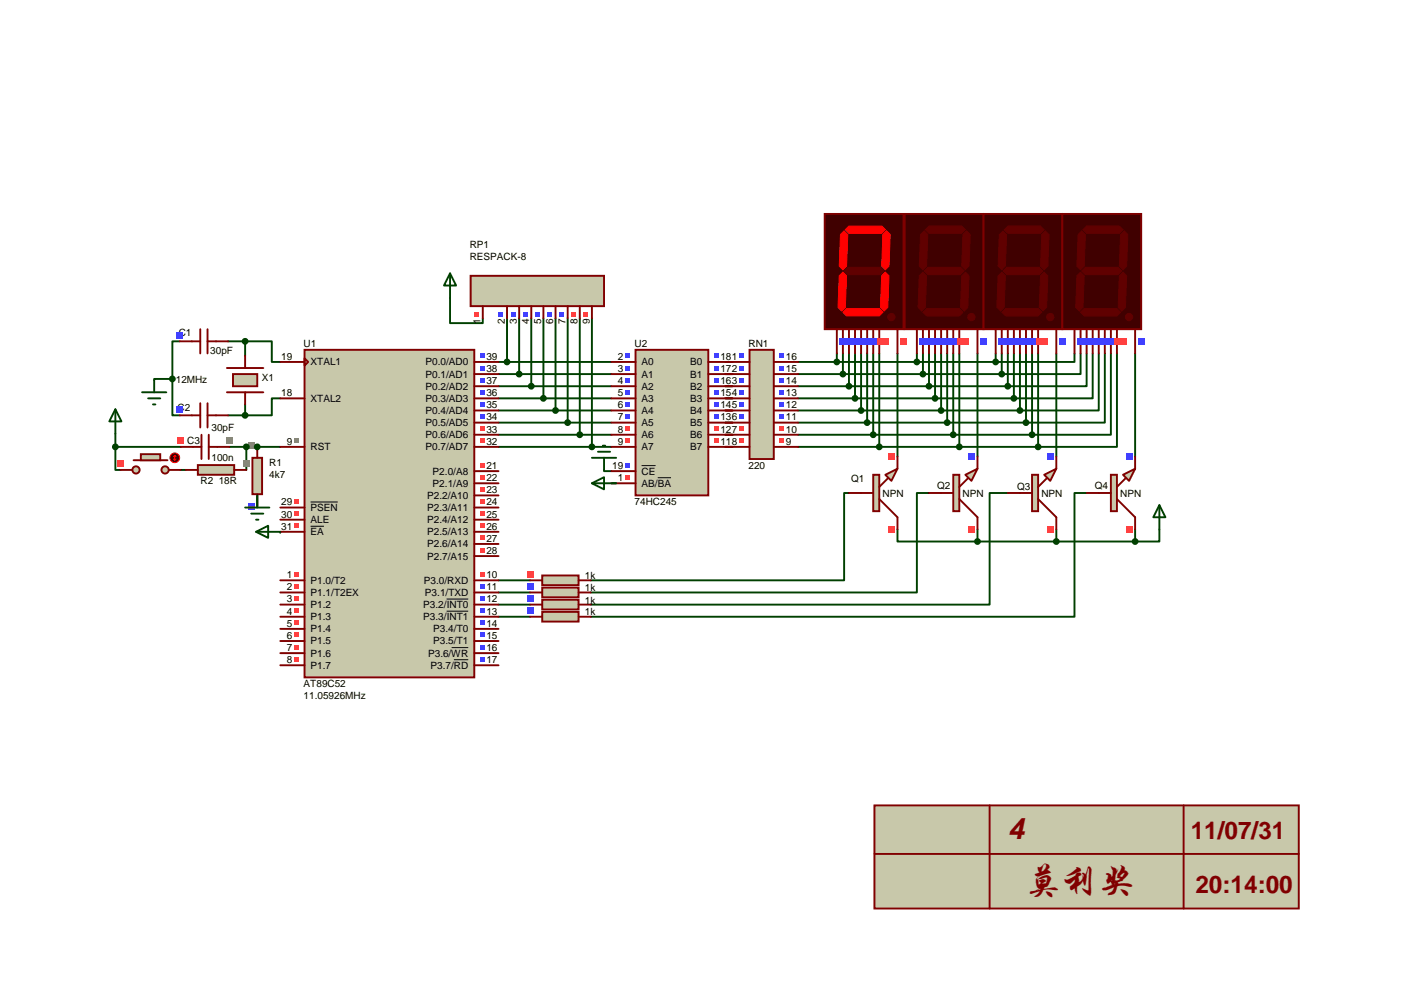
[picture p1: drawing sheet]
<svg xmlns="http://www.w3.org/2000/svg" width="297mm" height="210mm" viewBox="0 0 297 210" stroke-linecap="round" stroke-linejoin="round" font-family="sans-serif">
<g fill="none" stroke="#004000" stroke-width=".4">
<path d="M36.1 79.3h-3.8v.3M36.1 79.3v7.7h1.5M37.6 71.5h-1.5v7.8M47.8 71.5h3.5M51.3 71.5v3M51.3 71.5h5.6v4.3h1.8M151.9 75.8h1.6M151.9 78.3h1.6M37.9 98.4h1M47.8 87h3.5M51.3 84.7v2.3M58.7 83.4h-1.8v3.6h-5.6"/>
<path d="M126.5 98.4v.2h1.6M151.9 80.9h1.6M151.9 83.4h1.6M151.9 85.9h1.6M151.9 88.5h1.6M151.9 91h1.6M151.9 93.6h1.6M53.9 103.7v2.3M128.1 101.2h1"/>
</g>
<circle cx="58.7" cy="111.3" r=".2" fill="#004000"/>
<g fill="none" stroke="#004000" stroke-width=".4">
<path d="M94.3 62.3v5.3h6.8v-1M104.4 78.3h23.7M104.4 75.8h23.7M106.2 66.6v9.2M108.8 66.6v11.7M111.3 66.6v14.3M113.8 66.6v16.8M116.4 66.6v19.3M118.9 66.6v21.9M121.5 66.6v24.4M124 66.6v27M167.2 75.8h41.4"/>
<path d="M175.3 74v1.8M176.6 74v4.3M177.8 74v6.9M179.1 74v9.4M180.4 74v11.9M181.6 74v14.5M182.9 74v17M184.2 74v19.6M188 74v21.6M192.1 74v1.8M193.3 74v4.3M194.6 74v6.9"/>
<path d="M195.9 74v9.4M197.1 74v11.9M198.4 74v14.5M199.7 74v17M201 74v19.6M204.8 74v21.6M208.6 74v1.8M209.8 74v4.3M209.8 78.3h-42.6M211.1 74v6.9M212.4 74v9.4M213.7 74v11.9"/>
<path d="M214.9 74v14.5M216.2 74v17h-16.5M217.5 74v19.6M221.3 74v21.6M225.1 74v1.8h-16.5M226.4 74v4.3h-16.6M227.6 74v6.9h-16.5M228.9 74v9.4h-16.5M230.2 74v11.9h-16.5M231.4 74v14.5h-16.5M232.7 74v17h-16.5M234 74v19.6h-16.5"/>
<path d="M237.8 74v21.6M24.2 93.6h13.7M24.2 93.6v4.8h1M24.2 90.8v2.8M48 93.6h10.7M51.6 93.6v4.8M53.9 93.3v.3M104.4 93.6h23.7M104.4 91h23.7M104.4 85.9h23.7M104.4 88.5h23.7M104.4 80.9h23.7"/>
<path d="M104.4 83.4h23.7M199.7 91h-32.5M211.1 80.9h-43.9M212.4 83.4h-45.2M213.7 85.9h-46.5M214.9 88.5h-47.7M217.5 93.6h-50.3M177.8 103.2h-1v18.3h-53.1M188 110.8v2.6h16.8M194.6 103.2h-2.5v20.8h-68.4M204.8 113.4h16.5M204.8 110.8v2.6"/>
<path d="M211.1 103.2h-3.8v23.4h-83.6M221.3 110.8v2.6M227.6 103.2h-2.5v25.9h-101.4M237.8 110.8v2.6h-16.5M242.9 110.8v2.6h-5.1M104.4 121.5h6.6M104.4 124h6.6M104.4 126.6h6.6M104.4 129.1h6.6"/>
</g>
<path d="M63.8 73.2h35.6v68.6h-35.6z" fill="#c8c8aa" stroke="#800000" stroke-width=".4"/>
<g fill="none" stroke="#800000" stroke-width=".4">
<path d="M58.7 75.8h5.1M63.8 75l.8 .8-.8 .7zM99.4 75.8h5M99.4 78.3h5M58.7 83.4h5.1M58.7 93.6h5.1M99.4 83.4h5M99.4 93.6h5M99.4 80.9h5M99.4 85.9h5M99.4 88.5h5M99.4 91h5"/>
<path d="M99.4 98.6h5M58.7 108.8h5.1M58.7 111.3h5.1M58.7 106.3h5.1M99.4 108.8h5M99.4 111.3h5M99.4 106.3h5M99.4 116.4h5M99.4 101.2h5M99.4 103.7h5M99.4 113.9h5M58.7 121.5h5.1"/>
<path d="M58.7 124h5.1M58.7 126.6h5.1M58.7 129.1h5.1M58.7 131.7h5.1M58.7 134.2h5.1M58.7 136.7h5.1M58.7 139.3h5.1M99.4 121.5h5M99.4 124h5M99.4 126.6h5M99.4 129.1h5M99.4 131.7h5"/>
<path d="M99.4 134.2h5M99.4 136.7h5M99.4 139.3h5"/>
</g>
<path d="M65.1 110.2h2.8M65.1 105.1h5.7M93.6 125.4h4.5M93.6 128h4.5M94.6 135.6h3.5M95.1 138.1h3" fill="none" stroke="#000" stroke-width=".21"/>
<g fill="#ff4040">
<path d="M61.6 107h1.1v1h-1.1z"/>
<path d="M61.6 109.6h1.1v1h-1.1z"/>
<path d="M61.6 104.5h1.1v1h-1.1z"/>
</g>
<path d="M61.6 91.8h1.1v1h-1.1z" fill="#808080"/>
<g fill="#4040ff">
<path d="M100.5 74h1v1h-1z"/>
<path d="M100.5 76.5h1v1.1h-1z"/>
<path d="M100.5 79.1h1v1h-1z"/>
<path d="M100.5 81.6h1v1h-1z"/>
<path d="M100.5 84.2h1v1h-1z"/>
<path d="M100.5 86.7h1v1h-1z"/>
</g>
<g fill="#ff4040">
<path d="M100.5 89.2h1v1.1h-1z"/>
<path d="M100.5 91.8h1v1h-1z"/>
<path d="M61.6 119.7h1.1v1h-1.1z"/>
<path d="M61.6 122.3h1.1v1h-1.1z"/>
<path d="M61.6 124.8h1.1v1h-1.1z"/>
<path d="M61.6 127.3h1.1v1.1h-1.1z"/>
<path d="M61.6 129.9h1.1v1h-1.1z"/>
<path d="M61.6 132.4h1.1v1h-1.1z"/>
<path d="M61.6 135h1.1v1h-1.1z"/>
<path d="M61.6 137.5h1.1v1h-1.1z"/>
<path d="M100.5 119.7h1v1h-1z"/>
</g>
<g fill="#4040ff">
<path d="M100.5 122.3h1v1h-1z"/>
<path d="M100.5 124.8h1v1h-1z"/>
<path d="M100.5 127.3h1v1.1h-1z"/>
<path d="M100.5 129.9h1v1h-1z"/>
<path d="M100.5 137.5h1v1h-1z"/>
<path d="M100.5 135h1v1h-1z"/>
<path d="M100.5 132.4h1v1h-1z"/>
</g>
<g fill="#ff4040">
<path d="M100.5 114.6h1v1.1h-1z"/>
<path d="M100.5 96.9h1v1h-1z"/>
<path d="M100.5 99.4h1v1h-1z"/>
<path d="M100.5 101.9h1v1.1h-1z"/>
<path d="M100.5 104.5h1v1h-1z"/>
<path d="M100.5 107h1v1h-1z"/>
<path d="M100.5 109.6h1v1h-1z"/>
<path d="M100.5 112.1h1v1h-1z"/>
</g>
<path d="M47.5 77h7.7M47.5 82.1h7.7" fill="none" stroke="#800000" stroke-width=".4"/>
<path d="M48.8 78.3h5.1v2.6h-5.1z" fill="#c8c8aa" stroke="#800000" stroke-width=".4"/>
<path d="M37.6 71.5h4.3M41.9 68.9v5.1M43.5 68.9v5.1M43.5 71.5h4.3M51.3 74.5v2.5M51.3 82.1v2.6" fill="none" stroke="#800000" stroke-width=".4"/>
<path d="M37 69.6h1.3v1.2h-1.3z" fill="#4040ff"/>
<path d="M37.6 87h4.3M41.9 84.4v5.1M43.5 84.4v5.1M43.5 87h4.3" fill="none" stroke="#800000" stroke-width=".4"/>
<path d="M37 85h1.3v1.3h-1.3z" fill="#4040ff"/>
<g fill="#004000" stroke="#004000" stroke-width=".4">
<circle cx="51.3" cy="87" r=".51"/>
<circle cx="51.3" cy="71.5" r=".51"/>
</g>
<path d="M37.9 93.6h4.3M42.2 91v5.1M43.7 91v5.1M43.7 93.6h4.3" fill="none" stroke="#800000" stroke-width=".4"/>
<path d="M37.3 91.7h1.2v1.2h-1.2z" fill="#ff4040"/>
<path d="M47.4 91.7h1.3v1.2h-1.3z" fill="#808080"/>
<g fill="#c8c8aa" stroke="#800000" stroke-width=".4">
<circle cx="34.6" cy="98.4" r=".76"/>
<circle cx="28.5" cy="98.4" r=".76"/>
</g>
<path d="M28 96.4h7.1" fill="none" stroke="#800000" stroke-width=".4"/>
<path d="M29.5 95.1h4.1v1.3h-4.1z" fill="#c8c8aa" stroke="#800000" stroke-width=".4"/>
<path d="M25.2 98.4h2.5M35.3 98.4h2.6" fill="none" stroke="#800000" stroke-width=".4"/>
<circle cx="36.6" cy="95.8" r="1.02" fill="#400000" stroke="#f00" stroke-width=".21"/>
<path d="M36.4 95.6l.2-.3 .3 .3M36.4 96.1l.2 .3M36.6 95.3v1.1M36.9 96.1l-.3 .3" fill="none" stroke="#f00" stroke-width=".21"/>
<path d="M24.6 96.5h1.2v1.2h-1.2z" fill="#ff4040"/>
<path d="M52.9 95.8h2v7.7h-2z" fill="#c8c8aa" stroke="#800000" stroke-width=".4"/>
<path d="M53.9 93.3v2.5M53.9 103.5v2.5" fill="none" stroke="#800000" stroke-width=".4"/>
<path d="M52 92.7h1.3v1.2h-1.3z" fill="#808080"/>
<path d="M52 105.4h1.3v1.2h-1.3z" fill="#4040ff"/>
<path d="M41.4 97.4h7.7v2h-7.7z" fill="#c8c8aa" stroke="#800000" stroke-width=".4"/>
<path d="M38.9 98.4h2.5M49.1 98.4h2.5" fill="none" stroke="#800000" stroke-width=".4"/>
<path d="M51 96.5h1.2v1.2h-1.2z" fill="#808080"/>
<path d="M32.3 79.6v2.5M24.2 85.7v5.1M24.2 85.7l1.2 2.5h-2.5zM29.8 82.1h5M31 83.4h2.6M32 84.7h.6M51.3 106.3h5.1M52.6 107.5h2.6M53.6 108.8h.5M53.9 103.7v2.6" fill="none" stroke="#004000" stroke-width=".4"/>
<circle cx="36.1" cy="79.3" r=".51" fill="#004000" stroke="#004000" stroke-width=".4"/>
<path d="M133.1 73.2h15.3v30.5h-15.3z" fill="#c8c8aa" stroke="#800000" stroke-width=".4"/>
<g fill="none" stroke="#800000" stroke-width=".4">
<path d="M128.1 75.8h5M128.1 78.3h5M148.4 75.8h5.1M148.4 78.3h5.1M128.1 80.9h5M128.1 83.4h5M128.1 85.9h5M128.1 88.5h5M128.1 91h5M128.1 93.6h5M128.1 98.6h5M148.4 80.9h5.1"/>
<path d="M148.4 83.4h5.1M148.4 85.9h5.1M148.4 88.5h5.1M148.4 91h5.1M148.4 93.6h5.1M128.1 101.2h5"/>
</g>
<path d="M134.4 97.5h2.9M137.8 100h2.8" fill="none" stroke="#000" stroke-width=".21"/>
<g fill="#4040ff">
<path d="M131 74h1v1h-1z"/>
<path d="M149.5 74h1v1h-1z"/>
<path d="M131 76.5h1v1.1h-1z"/>
<path d="M149.5 76.5h1v1.1h-1z"/>
<path d="M131 79.1h1v1h-1z"/>
<path d="M149.5 79.1h1v1h-1z"/>
<path d="M131 81.6h1v1h-1z"/>
<path d="M149.5 81.6h1v1h-1z"/>
<path d="M131 84.2h1v1h-1z"/>
<path d="M149.5 84.2h1v1h-1z"/>
<path d="M131 86.7h1v1h-1z"/>
<path d="M149.5 86.7h1v1h-1z"/>
</g>
<g fill="#ff4040">
<path d="M131 89.2h1v1.1h-1z"/>
<path d="M149.5 89.2h1v1.1h-1z"/>
<path d="M131 91.8h1v1h-1z"/>
<path d="M149.5 91.8h1v1h-1z"/>
</g>
<path d="M131 96.9h1v1h-1z" fill="#4040ff"/>
<path d="M131 99.4h1v1h-1z" fill="#ff4040"/>
<path d="M124 95.8h5.1M125.3 94.6h2.5M126.3 93.3h.5M126.5 95.8v2.6M124 101.2l2.5-1.3v2.5zM124 101.2h5.1" fill="none" stroke="#004000" stroke-width=".4"/>
<path d="M157 73.2h5.1v22.9h-5.1z" fill="#c8c8aa" stroke="#800000" stroke-width=".4"/>
<g fill="none" stroke="#800000" stroke-width=".4">
<path d="M151.9 75.8h5.1M151.9 78.3h5.1M162.1 75.8h5.1M162.1 78.3h5.1M151.9 80.9h5.1M151.9 83.4h5.1M151.9 85.9h5.1M151.9 88.5h5.1M151.9 91h5.1M151.9 93.6h5.1M162.1 80.9h5.1M162.1 83.4h5.1"/>
<path d="M162.1 85.9h5.1M162.1 88.5h5.1M162.1 91h5.1M162.1 93.6h5.1"/>
</g>
<g fill="#4040ff">
<path d="M154.9 74h1v1h-1z"/>
<path d="M154.9 76.5h1v1.1h-1z"/>
<path d="M154.9 79.1h1v1h-1z"/>
<path d="M154.9 81.6h1v1h-1z"/>
<path d="M154.9 84.2h1v1h-1z"/>
<path d="M154.9 86.7h1v1h-1z"/>
</g>
<g fill="#ff4040">
<path d="M154.9 89.2h1v1.1h-1z"/>
<path d="M154.9 91.8h1v1h-1z"/>
</g>
<g fill="#4040ff">
<path d="M163.2 74h1.1v1h-1.1z"/>
<path d="M163.2 76.5h1.1v1.1h-1.1z"/>
<path d="M163.2 79.1h1.1v1h-1.1z"/>
<path d="M163.2 81.6h1.1v1h-1.1z"/>
<path d="M163.2 84.2h1.1v1h-1.1z"/>
<path d="M163.2 86.7h1.1v1h-1.1z"/>
</g>
<g fill="#ff4040">
<path d="M163.2 89.2h1.1v1.1h-1.1z"/>
<path d="M163.2 91.8h1.1v1h-1.1z"/>
</g>
<path d="M94.3 57.2l1.2 2.6h-2.5zM94.3 57.2v5.1M53.6 111.3h5.1M53.6 111.3l2.6-1.2v2.5z" fill="none" stroke="#004000" stroke-width=".4"/>
<g fill="#004000" stroke="#004000" stroke-width=".4">
<circle cx="53.9" cy="93.6" r=".51"/>
<circle cx="24.2" cy="93.6" r=".51"/>
<circle cx="51.6" cy="93.6" r=".51"/>
</g>
<path d="M98.6 57.7h27.9v6.4h-27.9z" fill="#c8c8aa" stroke="#800000" stroke-width=".4"/>
<path d="M101.1 64.1v2.5M106.2 64.1v2.5M108.8 64.1v2.5M111.3 64.1v2.5M113.8 64.1v2.5M116.4 64.1v2.5M118.9 64.1v2.5M121.5 64.1v2.5M124 64.1v2.5" fill="none" stroke="#800000" stroke-width=".4"/>
<g fill="#4040ff">
<path d="M104.4 65.2h1v1.1h-1z"/>
<path d="M107 65.2h1v1.1h-1z"/>
<path d="M109.5 65.2h1v1.1h-1z"/>
<path d="M112.1 65.2h1v1.1h-1z"/>
<path d="M114.6 65.2h1v1.1h-1z"/>
<path d="M117.1 65.2h1v1.1h-1z"/>
</g>
<g fill="#ff4040">
<path d="M119.7 65.2h1v1.1h-1z"/>
<path d="M122.2 65.2h1v1.1h-1z"/>
<path d="M99.4 65.2h1v1.1h-1z"/>
</g>
<g fill="#004000" stroke="#004000" stroke-width=".4">
<circle cx="106.2" cy="75.8" r=".51"/>
<circle cx="108.7" cy="78.3" r=".51"/>
<circle cx="111.3" cy="80.9" r=".51"/>
<circle cx="113.8" cy="83.4" r=".51"/>
<circle cx="116.4" cy="85.9" r=".51"/>
<circle cx="118.9" cy="88.5" r=".51"/>
<circle cx="121.4" cy="91" r=".51"/>
<circle cx="124" cy="93.6" r=".51"/>
</g>
<path d="M172.8 44.8h16.5v24.1h-16.5z" fill="#400000" stroke="#800000" stroke-width=".4"/>
<g fill="#600000" stroke="#600000" stroke-width=".21">
<path d="M177.1 48.1l.7-.8h6.9l.8 .8-.8 .8h-6.9z"/>
<path d="M185 49.1l.7-.8 .8 .8-.3 6.6-.7 .8-.8-.8z"/>
<path d="M176.8 56.7l.8-.7h6.8l.8 .7-.8 .8h-6.8z"/>
<path d="M176.8 48.3l.8 .8-.3 6.6-.7 .8-.8-.8 .3-6.6z"/>
<path d="M184.7 57.7l.8-.7 .7 .7-.2 6.6-.8 .8-.8-.8z"/>
<path d="M176.6 65.4l.7-.8h6.9l.8 .8-.8 .7h-6.9z"/>
<path d="M175.8 57.7l.8-.7 .7 .7-.2 6.6-.8 .8-.7-.8z"/>
<circle cx="186.7" cy="66.4" r=".76"/>
</g>
<g fill="#f00" stroke="#f00" stroke-width=".21">
<path d="M177.1 48.1l.7-.8h6.9l.8 .8-.8 .8h-6.9z"/>
<path d="M185 49.1l.7-.8 .8 .8-.3 6.6-.7 .8-.8-.8z"/>
<path d="M184.7 57.7l.8-.7 .7 .7-.2 6.6-.8 .8-.8-.8z"/>
<path d="M176.6 65.4l.7-.8h6.9l.8 .8-.8 .7h-6.9z"/>
<path d="M175.8 57.7l.8-.7 .7 .7-.2 6.6-.8 .8-.7-.8z"/>
<path d="M176.8 48.3l.8 .8-.3 6.6-.7 .8-.8-.8 .3-6.6z"/>
</g>
<path d="M175.3 68.9v5.1M176.6 68.9v5.1M177.8 68.9v5.1M179.1 68.9v5.1M180.4 68.9v5.1M181.6 68.9v5.1M182.9 68.9v5.1M184.2 68.9v5.1M188 68.9v5.1" fill="none" stroke="#800000" stroke-width=".4"/>
<g fill="#4040ff">
<path d="M175.9 70.8h1.3v1.3h-1.3z"/>
<path d="M178.5 70.8h1.2v1.3h-1.2z"/>
<path d="M181 70.8h1.3v1.3h-1.3z"/>
</g>
<g fill="#ff4040">
<path d="M183.6 70.8h1.2v1.3h-1.2z"/>
<path d="M188.6 70.8h1.3v1.3h-1.3z"/>
</g>
<g fill="#4040ff">
<path d="M177.2 70.8h1.3v1.3h-1.3z"/>
<path d="M179.7 70.8h1.3v1.3h-1.3z"/>
<path d="M182.3 70.8h1.3v1.3h-1.3z"/>
</g>
<path d="M184.8 70.8h1.3v1.3h-1.3z" fill="#ff4040"/>
<path d="M189.5 44.8h16.5v24.1h-16.5z" fill="#400000" stroke="#800000" stroke-width=".4"/>
<g fill="#600000" stroke="#600000" stroke-width=".21">
<path d="M193.8 48.1l.8-.8h6.9l.7 .8-.7 .8h-6.9z"/>
<path d="M202.5 48.3l.7 .8-.2 6.6-.8 .8-.7-.8 .2-6.6z"/>
<path d="M193.6 56.7l.7-.7h6.9l.8 .7-.8 .8h-6.9z"/>
<path d="M192.8 49.1l.8-.8 .7 .8-.2 6.6-.8 .8-.7-.8z"/>
<path d="M201.5 57.7l.7-.7 .8 .7-.3 6.6-.7 .8-.8-.8z"/>
<path d="M193.3 65.4l.8-.8h6.9l.7 .8-.7 .7h-6.9z"/>
<path d="M192.6 57.7l.7-.7 .8 .7-.3 6.6-.7 .8-.8-.8z"/>
<circle cx="203.5" cy="66.4" r=".76"/>
</g>
<path d="M192.1 68.9v5.1M193.3 68.9v5.1M194.6 68.9v5.1M195.9 68.9v5.1M197.1 68.9v5.1M198.4 68.9v5.1M199.7 68.9v5.1M201 68.9v5.1M204.8 68.9v5.1" fill="none" stroke="#800000" stroke-width=".4"/>
<g fill="#4040ff">
<path d="M192.7 70.8h1.3v1.3h-1.3z"/>
<path d="M195.2 70.8h1.3v1.3h-1.3z"/>
<path d="M197.8 70.8h1.2v1.3h-1.2z"/>
</g>
<path d="M200.3 70.8h1.3v1.3h-1.3z" fill="#ff4040"/>
<g fill="#4040ff">
<path d="M205.4 70.8h1.3v1.3h-1.3z"/>
<path d="M194 70.8h1.2v1.3h-1.2z"/>
<path d="M196.5 70.8h1.3v1.3h-1.3z"/>
<path d="M199 70.8h1.3v1.3h-1.3z"/>
</g>
<path d="M201.6 70.8h1.3v1.3h-1.3z" fill="#ff4040"/>
<path d="M206 44.8h16.5v24.1h-16.5z" fill="#400000" stroke="#800000" stroke-width=".4"/>
<g fill="#600000" stroke="#600000" stroke-width=".21">
<path d="M210.4 48.1l.7-.8h6.9l.7 .8-.7 .8h-6.9z"/>
<path d="M218.2 49.1l.8-.8 .7 .8-.2 6.6-.8 .8-.7-.8z"/>
<path d="M210.1 56.7l.8-.7h6.8l.8 .7-.8 .8h-6.8z"/>
<path d="M209.3 49.1l.8-.8 .8 .8-.3 6.6-.8 .8-.7-.8z"/>
<path d="M218 57.7l.7-.7 .8 .7-.3 6.6-.7 .8-.8-.8z"/>
<path d="M209.8 65.4l.8-.8h6.9l.7 .8-.7 .7h-6.9z"/>
<path d="M209.1 57.7l.7-.7 .8 .7-.2 6.6-.8 .8-.8-.8z"/>
<circle cx="220" cy="66.4" r=".76"/>
</g>
<path d="M208.6 68.9v5.1M209.8 68.9v5.1M211.1 68.9v5.1M212.4 68.9v5.1M213.7 68.9v5.1M214.9 68.9v5.1M216.2 68.9v5.1M217.5 68.9v5.1M221.3 68.9v5.1" fill="none" stroke="#800000" stroke-width=".4"/>
<g fill="#4040ff">
<path d="M209.2 70.8h1.3v1.3h-1.3z"/>
<path d="M211.7 70.8h1.3v1.3h-1.3z"/>
<path d="M214.3 70.8h1.3v1.3h-1.3z"/>
</g>
<path d="M216.8 70.8h1.3v1.3h-1.3z" fill="#ff4040"/>
<g fill="#4040ff">
<path d="M221.9 70.8h1.3v1.3h-1.3z"/>
<path d="M210.5 70.8h1.2v1.3h-1.2z"/>
<path d="M213 70.8h1.3v1.3h-1.3z"/>
<path d="M215.6 70.8h1.2v1.3h-1.2z"/>
</g>
<path d="M218.1 70.8h1.3v1.3h-1.3z" fill="#ff4040"/>
<path d="M222.5 44.8h16.6v24.1h-16.6z" fill="#400000" stroke="#800000" stroke-width=".4"/>
<g fill="#600000" stroke="#600000" stroke-width=".21">
<path d="M226.9 48.1l.7-.8h6.9l.7 .8-.7 .8h-6.9z"/>
<path d="M234.7 49.1l.8-.8 .8 .8-.3 6.6-.8 .8-.7-.8z"/>
<path d="M226.6 56.7l.8-.7h6.8l.8 .7-.8 .8h-6.8z"/>
<path d="M225.8 49.1l.8-.8 .8 .8-.3 6.6-.7 .8-.8-.8z"/>
<path d="M234.5 57.7l.7-.7 .8 .7-.2 6.6-.8 .8-.8-.8z"/>
<path d="M226.4 65.4l.7-.8h6.9l.7 .8-.7 .7h-6.9z"/>
<path d="M226.4 57l.7 .7-.2 6.6-.8 .8-.8-.8 .3-6.6z"/>
<circle cx="236.5" cy="66.4" r=".76"/>
</g>
<path d="M225.1 68.9v5.1M226.4 68.9v5.1M227.6 68.9v5.1M228.9 68.9v5.1M230.2 68.9v5.1M231.4 68.9v5.1M232.7 68.9v5.1M234 68.9v5.1M237.8 68.9v5.1" fill="none" stroke="#800000" stroke-width=".4"/>
<g fill="#4040ff">
<path d="M225.7 70.8h1.3v1.3h-1.3z"/>
<path d="M228.3 70.8h1.2v1.3h-1.2z"/>
<path d="M230.8 70.8h1.3v1.3h-1.3z"/>
</g>
<path d="M233.3 70.8h1.3v1.3h-1.3z" fill="#ff4040"/>
<g fill="#4040ff">
<path d="M238.4 70.8h1.3v1.3h-1.3z"/>
<path d="M227 70.8h1.3v1.3h-1.3z"/>
<path d="M229.5 70.8h1.3v1.3h-1.3z"/>
<path d="M232.1 70.8h1.2v1.3h-1.2z"/>
</g>
<path d="M234.6 70.8h1.3v1.3h-1.3z" fill="#ff4040"/>
<g fill="#004000" stroke="#004000" stroke-width=".4">
<circle cx="175.3" cy="75.8" r=".51"/>
<circle cx="176.6" cy="78.3" r=".51"/>
<circle cx="177.8" cy="80.9" r=".51"/>
<circle cx="192.1" cy="75.8" r=".51"/>
<circle cx="208.6" cy="75.8" r=".51"/>
<circle cx="193.3" cy="78.3" r=".51"/>
<circle cx="194.6" cy="80.9" r=".51"/>
<circle cx="179.1" cy="83.4" r=".51"/>
<circle cx="180.4" cy="85.9" r=".51"/>
<circle cx="181.6" cy="88.5" r=".51"/>
<circle cx="182.9" cy="91" r=".51"/>
<circle cx="184.2" cy="93.6" r=".51"/>
<circle cx="195.9" cy="83.4" r=".51"/>
<circle cx="209.8" cy="78.3" r=".51"/>
<circle cx="211.1" cy="80.9" r=".51"/>
<circle cx="212.4" cy="83.4" r=".51"/>
<circle cx="213.6" cy="85.9" r=".51"/>
<circle cx="197.1" cy="85.9" r=".51"/>
<circle cx="198.4" cy="88.5" r=".51"/>
<circle cx="214.9" cy="88.5" r=".51"/>
<circle cx="216.2" cy="91" r=".51"/>
<circle cx="199.7" cy="91" r=".51"/>
<circle cx="200.9" cy="93.6" r=".51"/>
<circle cx="217.5" cy="93.6" r=".51"/>
</g>
<path d="M113.6 120.5h7.6v2h-7.6z" fill="#c8c8aa" stroke="#800000" stroke-width=".4"/>
<path d="M111 121.5h2.6M121.2 121.5h2.5" fill="none" stroke="#800000" stroke-width=".4"/>
<path d="M110.4 119.6h1.3v1.3h-1.3z" fill="#ff4040"/>
<path d="M113.6 123h7.6v2.1h-7.6z" fill="#c8c8aa" stroke="#800000" stroke-width=".4"/>
<path d="M111 124h2.6M121.2 124h2.5" fill="none" stroke="#800000" stroke-width=".4"/>
<path d="M110.4 122.1h1.3v1.3h-1.3z" fill="#4040ff"/>
<path d="M113.6 125.6h7.6v2h-7.6z" fill="#c8c8aa" stroke="#800000" stroke-width=".4"/>
<path d="M111 126.6h2.6M121.2 126.6h2.5" fill="none" stroke="#800000" stroke-width=".4"/>
<path d="M110.4 124.7h1.3v1.2h-1.3z" fill="#4040ff"/>
<path d="M113.6 128.1h7.6v2h-7.6z" fill="#c8c8aa" stroke="#800000" stroke-width=".4"/>
<path d="M111 129.1h2.6M121.2 129.1h2.5" fill="none" stroke="#800000" stroke-width=".4"/>
<path d="M110.4 127.2h1.3v1.3h-1.3z" fill="#4040ff"/>
<g fill="#c8c8aa" stroke="#800000" stroke-width=".4">
<path d="M185.5 99.4l2.5-1.3-1.3 2.6z"/>
<path d="M182.9 99.4h1.3v7.6h-1.3z"/>
</g>
<path d="M188 95.6v2.5M177.8 103.2h5.1M184.2 104.5l3.8 3.8v2.5M186 100.2l-1.8 1.7" fill="none" stroke="#800000" stroke-width=".4"/>
<g fill="#ff4040">
<path d="M186.1 110.2h1.3v1.3h-1.3z"/>
<path d="M186.1 95h1.3v1.2h-1.3z"/>
</g>
<g fill="#c8c8aa" stroke="#800000" stroke-width=".4">
<path d="M202.2 99.4l2.6-1.3-1.3 2.6z"/>
<path d="M199.7 99.4h1.3v7.6h-1.3z"/>
</g>
<path d="M204.8 95.6v2.5M194.6 103.2h5.1M201 104.5l3.8 3.8v2.5M202.7 100.2l-1.7 1.7" fill="none" stroke="#800000" stroke-width=".4"/>
<path d="M202.9 110.2h1.2v1.3h-1.2z" fill="#ff4040"/>
<path d="M202.9 95h1.2v1.2h-1.2z" fill="#4040ff"/>
<g fill="#c8c8aa" stroke="#800000" stroke-width=".4">
<path d="M218.7 99.4l2.6-1.3-1.3 2.6z"/>
<path d="M216.2 99.4h1.3v7.6h-1.3z"/>
</g>
<path d="M221.3 95.6v2.5M211.1 103.2h5.1M217.5 104.5l3.8 3.8v2.5M219.2 100.2l-1.7 1.7" fill="none" stroke="#800000" stroke-width=".4"/>
<path d="M219.4 110.2h1.2v1.3h-1.2z" fill="#ff4040"/>
<path d="M219.4 95h1.2v1.2h-1.2z" fill="#4040ff"/>
<g fill="#c8c8aa" stroke="#800000" stroke-width=".4">
<path d="M235.2 99.4l2.6-1.3-1.3 2.6z"/>
<path d="M232.7 99.4h1.3v7.6h-1.3z"/>
</g>
<path d="M237.8 95.6v2.5M227.6 103.2h5.1M234 104.5l3.8 3.8v2.5M235.8 100.2l-1.8 1.7" fill="none" stroke="#800000" stroke-width=".4"/>
<path d="M235.9 110.2h1.2v1.3h-1.2z" fill="#ff4040"/>
<path d="M235.9 95h1.2v1.2h-1.2z" fill="#4040ff"/>
<path d="M242.9 105.7v5.1M242.9 105.7l1.2 2.6h-2.5z" fill="none" stroke="#004000" stroke-width=".4"/>
<g fill="#004000" stroke="#004000" stroke-width=".4">
<circle cx="237.8" cy="113.4" r=".51"/>
<circle cx="221.3" cy="113.4" r=".51"/>
<circle cx="204.8" cy="113.4" r=".51"/>
</g>
<path d="M183.2 168.6h88.9v21.6h-88.9z" fill="#c8c8aa" stroke="#800000" stroke-width=".4"/>
<path d="M183.2 178.8h88.9M207.3 168.6v21.6M247.9 168.6v21.6" fill="none" stroke="#800000" stroke-width=".4"/>
<text font-size="7.8" fill="#800000" x="214.6" y="186.8">莫利奖</text>
<text font-size="6.1" fill="#800000" x="211.1" y="175.7">4</text>
<g font-size="5.1" fill="#800000">
<text x="249.4" y="175.6">11/07/31</text>
<text x="250.4" y="187">20:14:00</text>
</g>
<g font-size="2.1">
<text x="98.4" y="51.8">RP1</text>
<text x="98.4" y="54.4">RESPACK-8</text>
<text x="37.4" y="70.3">C1</text>
<text x="100.7" y="67.8" transform="rotate(-90 100.7 67.8)">1</text>
<text x="105.7" y="67.8" transform="rotate(-90 105.7 67.8)">2</text>
<text x="108.3" y="67.8" transform="rotate(-90 108.3 67.8)">3</text>
<text x="110.8" y="67.8" transform="rotate(-90 110.8 67.8)">4</text>
<text x="113.4" y="67.8" transform="rotate(-90 113.4 67.8)">5</text>
<text x="115.9" y="67.8" transform="rotate(-90 115.9 67.8)">6</text>
<text x="118.4" y="67.8" transform="rotate(-90 118.4 67.8)">7</text>
<text x="121" y="67.8" transform="rotate(-90 121 67.8)">8</text>
<text x="123.5" y="67.8" transform="rotate(-90 123.5 67.8)">9</text>
<text x="44" y="74.1">30pF</text>
<text x="58.9" y="75.3">19</text>
<text x="63.6" y="72.6">U1</text>
<text x="65.1" y="76.5">XTAL1</text>
<text x="89.1" y="76.5">P0.0/AD0</text>
<text x="101.9" y="75.3">39</text>
<text x="101.9" y="77.9">38</text>
<text x="129.4" y="75.3">2</text>
<text x="129.4" y="77.9">3</text>
<text x="132.9" y="72.6">U2</text>
<text x="134.4" y="76.5">A0</text>
<text x="144.5" y="76.5">B0</text>
<text x="150.9" y="75.3">181</text>
<text x="150.9" y="77.9">172</text>
<text x="156.8" y="72.6">RN1</text>
<text x="164.6" y="75.3">16</text>
<text x="164.6" y="77.9">15</text>
<text x="36.8" y="80.3">12MHz</text>
<text x="54.9" y="79.8">X1</text>
<text x="58.9" y="83">18</text>
<text x="89.1" y="79">P0.1/AD1</text>
<text x="89.1" y="81.6">P0.2/AD2</text>
<text x="101.9" y="80.4">37</text>
<text x="101.9" y="83">36</text>
<text x="129.4" y="80.4">4</text>
<text x="129.4" y="83">5</text>
<text x="134.4" y="79">A1</text>
<text x="134.4" y="81.6">A2</text>
<text x="144.5" y="79">B1</text>
<text x="144.5" y="81.6">B2</text>
<text x="150.9" y="80.4">163</text>
<text x="150.9" y="83">154</text>
<text x="164.6" y="80.4">14</text>
<text x="164.6" y="83">13</text>
<text x="37.2" y="86.1">C2</text>
<text x="65.1" y="84.1">XTAL2</text>
<text x="89.1" y="84.1">P0.3/AD3</text>
<text x="89.1" y="86.7">P0.4/AD4</text>
<text x="89.1" y="89.2">P0.5/AD5</text>
<text x="101.9" y="85.5">35</text>
<text x="101.9" y="88">34</text>
<text x="129.4" y="85.5">6</text>
<text x="129.4" y="88">7</text>
<text x="134.4" y="84.1">A3</text>
<text x="134.4" y="86.7">A4</text>
<text x="134.4" y="89.2">A5</text>
<text x="144.5" y="84.1">B3</text>
<text x="144.5" y="86.7">B4</text>
<text x="144.5" y="89.2">B5</text>
<text x="150.9" y="85.5">145</text>
<text x="150.9" y="88">136</text>
<text x="164.6" y="85.5">12</text>
<text x="164.6" y="88">11</text>
<text x="39.2" y="92.9">C3</text>
<text x="44.3" y="90.3">30pF</text>
<text x="60.1" y="93.1">9</text>
<text x="65.1" y="94.3">RST</text>
<text x="89.1" y="91.7">P0.6/AD6</text>
<text x="89.1" y="94.3">P0.7/AD7</text>
<text x="101.9" y="90.6">33</text>
<text x="101.9" y="93.1">32</text>
<text x="129.4" y="90.6">8</text>
<text x="129.4" y="93.1">9</text>
<text x="134.4" y="91.7">A6</text>
<text x="134.4" y="94.3">A7</text>
<text x="144.5" y="91.7">B6</text>
<text x="144.5" y="94.3">B7</text>
<text x="150.9" y="90.6">127</text>
<text x="150.9" y="93.1">118</text>
<text x="164.6" y="90.6">10</text>
<text x="164.6" y="93.1">9</text>
<text x="42" y="101.3">R2</text>
<text x="44.3" y="96.4">100n</text>
<text x="45.8" y="101.2">18R</text>
<text x="56.4" y="97.5">R1</text>
<text x="56.4" y="100.1">4k7</text>
<text x="90.6" y="99.4">P2.0/A8</text>
<text x="90.6" y="101.9">P2.1/A9</text>
<text x="101.9" y="98.2">21</text>
<text x="101.9" y="100.7">22</text>
<text x="128.3" y="98.2">19</text>
<text x="129.4" y="100.7">1</text>
<text x="134.4" y="99.4">CE</text>
<text x="134.4" y="101.9">AB/BA</text>
<text x="156.8" y="98.2">220</text>
<text x="178.3" y="100.8">Q1</text>
<text x="58.9" y="105.8">29</text>
<text x="65.1" y="107">PSEN</text>
<text x="89.5" y="104.4">P2.2/A10</text>
<text x="89.5" y="107">P2.3/A11</text>
<text x="101.9" y="103.3">23</text>
<text x="101.9" y="105.8">24</text>
<text x="132.9" y="105.8">74HC245</text>
<text x="184.9" y="104.1">NPN</text>
<text x="196.3" y="102.4">Q2</text>
<text x="201.7" y="104.1">NPN</text>
<text x="213.1" y="102.6">Q3</text>
<text x="218.2" y="104.1">NPN</text>
<text x="229.3" y="102.4">Q4</text>
<text x="234.7" y="104.1">NPN</text>
<text x="58.9" y="108.4">30</text>
<text x="58.9" y="110.9">31</text>
<text x="65.1" y="109.5">ALE</text>
<text x="65.1" y="112.1">EA</text>
<text x="89.5" y="109.5">P2.4/A12</text>
<text x="89.5" y="112.1">P2.5/A13</text>
<text x="101.9" y="108.4">25</text>
<text x="101.9" y="110.9">26</text>
<text x="101.9" y="113.4">27</text>
<text x="89.5" y="117.1">P2.7/A15</text>
<text x="89.5" y="114.6">P2.6/A14</text>
<text x="101.9" y="116">28</text>
<text x="60.1" y="121.1">1</text>
<text x="60.1" y="123.6">2</text>
<text x="65.1" y="122.2">P1.0/T2</text>
<text x="65.1" y="124.8">P1.1/T2EX</text>
<text x="88.8" y="122.2">P3.0/RXD</text>
<text x="89" y="124.8">P3.1/TXD</text>
<text x="101.9" y="121.1">10</text>
<text x="101.9" y="123.6">11</text>
<text x="122.5" y="121.3">1k</text>
<text x="122.5" y="123.8">1k</text>
<text x="60.1" y="126.1">3</text>
<text x="60.1" y="128.7">4</text>
<text x="60.1" y="131.2">5</text>
<text x="65.1" y="127.3">P1.2</text>
<text x="65.1" y="129.8">P1.3</text>
<text x="88.7" y="127.3">P3.2/INT0</text>
<text x="88.7" y="129.8">P3.3/INT1</text>
<text x="101.9" y="131.2">14</text>
<text x="101.9" y="126.1">12</text>
<text x="101.9" y="128.7">13</text>
<text x="122.5" y="126.4">1k</text>
<text x="122.5" y="128.7">1k</text>
<text x="60.1" y="133.8">6</text>
<text x="60.1" y="136.3">7</text>
<text x="65.1" y="132.4">P1.4</text>
<text x="65.1" y="134.9">P1.5</text>
<text x="65.1" y="137.5">P1.6</text>
<text x="89.7" y="137.5">P3.6/WR</text>
<text x="90.8" y="132.4">P3.4/T0</text>
<text x="90.8" y="134.9">P3.5/T1</text>
<text x="101.9" y="133.8">15</text>
<text x="101.9" y="136.3">16</text>
<text x="60.1" y="138.8">8</text>
<text x="63.6" y="143.9">AT89C52</text>
<text x="65.1" y="140">P1.7</text>
<text x="90.2" y="140">P3.7/RD</text>
<text x="101.9" y="138.8">17</text>
<text x="63.6" y="146.4">11.05926MHz</text>
</g>
</svg>
